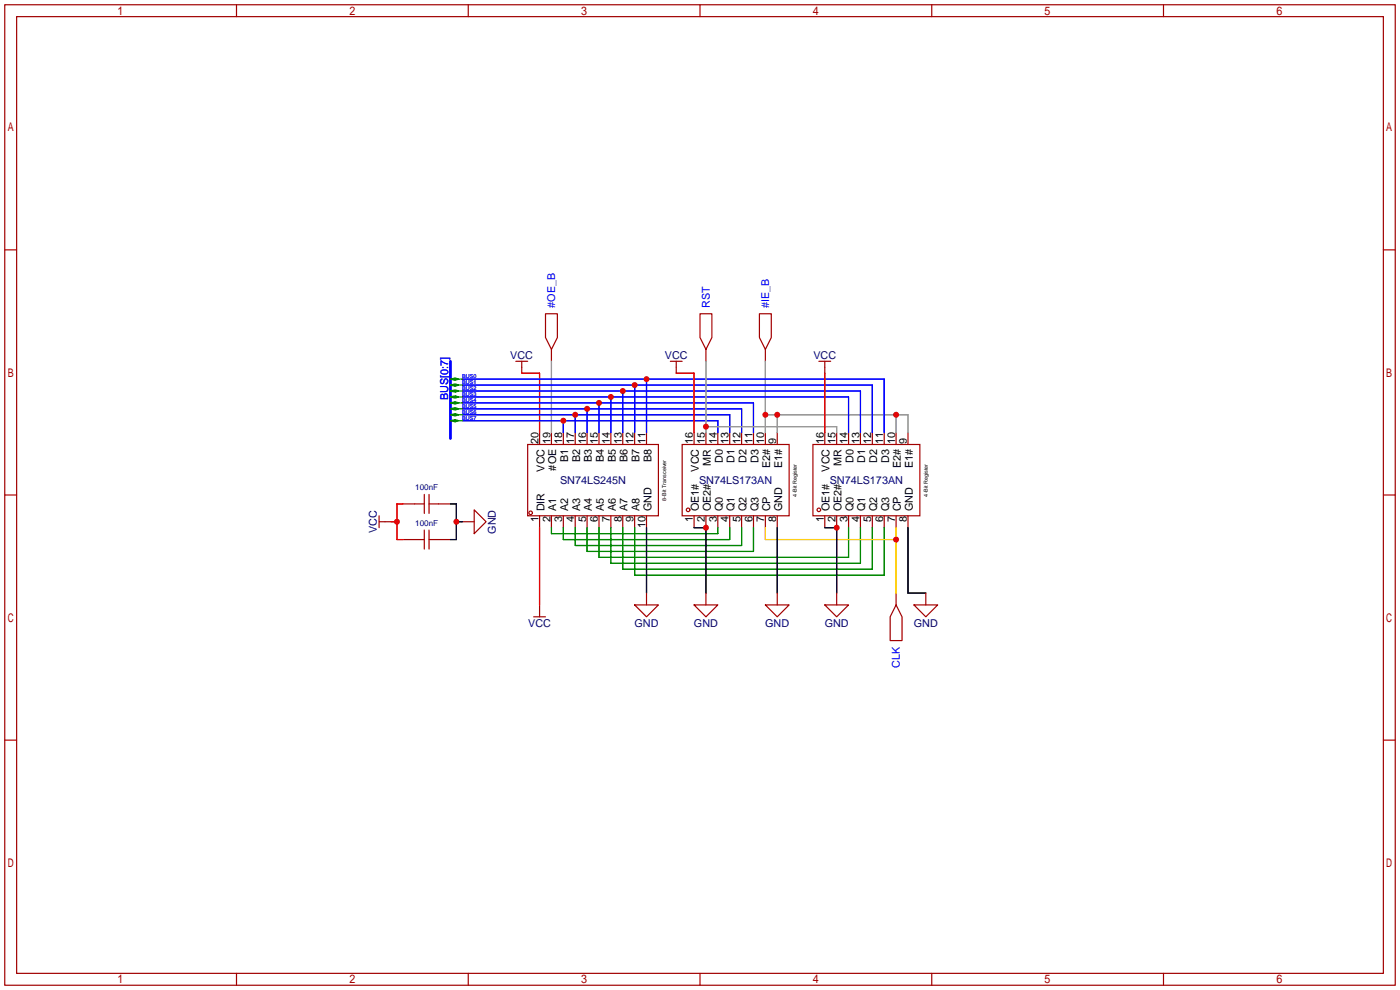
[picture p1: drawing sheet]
<svg xmlns="http://www.w3.org/2000/svg" width="299mm" height="212mm" viewBox="0 0 299 212" stroke-linecap="round" stroke-linejoin="round" font-family="sans-serif">
<g fill="none" stroke="#a10000" stroke-width=".25">
<path d="M1 1h297.2v209.6h-297.2zM3.6 3.6h292.1v204.4h-292.1zM50.5 1v2.6M100.1 1v2.6M149.6 1v2.6M199.1 1v2.6M248.7 1v2.6M1 53.4h2.6M295.7 53.4h2.5M110.2 77.2h2.6M111.5 77.2v2.6M116.6 67.1h2.5v5l-1.2 2.6-1.3-2.6z"/>
<path d="M117.9 74.7v2.5M143.3 77.2h2.5M144.5 77.2v2.6M149.6 67.1h2.5v5l-1.2 2.6-1.3-2.6zM150.9 74.7v2.5M162.3 67.1h2.5v5l-1.2 2.6-1.3-2.6zM163.6 74.7v2.5M175 77.2h2.5M176.3 77.2v2.6M112.8 95h27.9v15.2h-27.9zM115.3 92.5v2.5M117.9 92.5v2.5"/>
<path d="M120.4 92.5v2.5M122.9 92.5v2.5M125.5 92.5v2.5M128 92.5v2.5M130.6 92.5v2.5M133.1 92.5v2.5M135.6 92.5v2.5M138.2 92.5v2.5M145.8 95h22.9v15.2h-22.9zM148.3 92.5v2.5M150.9 92.5v2.5M153.4 92.5v2.5"/>
<path d="M156 92.5v2.5M158.5 92.5v2.5M161 92.5v2.5M163.6 92.5v2.5M166.1 92.5v2.5M173.7 95h22.9v15.2h-22.9zM176.3 92.5v2.5M178.8 92.5v2.5M181.4 92.5v2.5M183.9 92.5v2.5M186.4 92.5v2.5M189 92.5v2.5"/>
<path d="M191.5 92.5v2.5M194.1 92.5v2.5M1 105.8h2.6M81 111.5h2.6M81 110.2v2.6M86.1 107.7h4.6M86.1 115.3h4.6M90.7 105.7v4M90.7 113.3v4M91.7 107.7h4.6M91.7 105.7v4M91.7 113.3v4"/>
<path d="M91.7 115.3h4.6M98.8 111.5h2.5M101.3 109l2.6 2.5-2.6 2.5zM115.3 110.2v2.6M117.9 110.2v2.6M120.4 110.2v2.6M122.9 110.2v2.6M125.5 110.2v2.6M128 110.2v2.6M130.6 110.2v2.6M133.1 110.2v2.6M135.6 110.2v2.6"/>
<path d="M138.2 110.2v2.6M148.3 110.2v2.6M150.9 110.2v2.6M153.4 110.2v2.6M156 110.2v2.6M158.5 110.2v2.6M161 110.2v2.6M163.6 110.2v2.6M166.1 110.2v2.6M176.3 110.2v2.6M178.8 110.2v2.6M181.4 110.2v2.6"/>
<path d="M183.9 110.2v2.6M186.4 110.2v2.6M189 110.2v2.6M191.5 110.2v2.6M194.1 110.2v2.6M295.7 105.8h2.5M114 131.8h2.6M115.3 129.3v2.5M135.6 129.3h5.1l-2.5 2.5zM138.2 126.7v2.6M148.3 129.3h5.1l-2.5 2.5zM150.9 126.7v2.6"/>
<path d="M163.6 129.3h5.1l-2.6 2.5zM166.1 126.7v2.6M176.3 129.3h5.1l-2.6 2.5zM178.8 126.7v2.6M191.5 129.3l1.3 2.5v5.1h-2.6v-5.1zM191.5 126.7v2.6M195.3 129.3h5.1l-2.5 2.5zM197.9 126.7v2.6M1 158.2h2.6M295.7 158.2h2.5M50.5 208v2.6M100.1 208v2.6"/>
<path d="M149.6 208v2.6M199.1 208v2.6M248.7 208v2.6"/>
<circle cx="113.4" cy="109.6" r=".38"/>
<circle cx="147.1" cy="109" r=".38"/>
<circle cx="175" cy="109" r=".38"/>
</g>
<path d="M117.9 77.2v15.3M150.9 77.2v15.3M163.6 77.2v15.3M150.9 91.2h27.9v1.3M163.6 88.6h30.5v3.9M166.1 88.6v3.9M191.5 88.6v3.9" fill="none" stroke="#999" stroke-width=".25"/>
<path d="M111.5 79.8h3.8v12.7M144.5 79.8h3.8v12.7M176.3 79.8v12.7M83.6 111.5h1.2M86.1 107.7h-1.3v7.6h1.3M115.3 112.8v16.5" fill="none" stroke="#f00" stroke-width=".25"/>
<g fill="none" stroke="#00f" stroke-width=".25">
<path d="M98.8 86.1h62.2v6.4M98.8 87.4h59.7v5.1M98.8 88.6h57.2v3.9M98.8 89.9h54.6v2.6M98.8 84.8h82.6v7.7M98.8 83.6h85.1v8.9M98.8 82.3h87.6v10.2M98.8 81h90.2v11.5M120.4 89.9v2.6M122.9 88.6v3.9M125.5 87.4v5.1M128 86.1v6.4"/>
<path d="M130.6 84.8v7.7M133.1 83.6v8.9M135.6 82.3v10.2M138.2 81v11.5"/>
</g>
<g fill="none" stroke="#008700" stroke-width=".25">
<path d="M98 81h.8M98 82.3h.8M98 83.6h.8M98 84.8h.8M98 86.1h.8M98 87.4h.8M98 88.6h.8M98 89.9h.8M117.9 112.8v1.2h35.5v-1.2M120.4 112.8v2.5h35.6v-2.5M122.9 112.8v3.8h35.6v-3.8M125.5 112.8v5.1h35.5v-5.1"/>
<path d="M128 112.8v6.3h53.4v-6.3M130.6 112.8v7.6h53.3v-7.6M133.1 112.8v8.9h53.3v-8.9M135.6 112.8v10.1h53.4v-10.1"/>
</g>
<path d="M163.6 112.8v2.5h27.9M191.5 112.8v13.9" fill="none" stroke="#fc0" stroke-width=".25"/>
<path d="M96.3 107.7h1.2v7.6h-1.2M97.5 111.5h1.3M138.2 112.8v13.9M148.3 112.8h2.6v13.9M166.1 112.8v13.9M176.3 112.8h2.5v13.9M194.1 112.8v13.9h3.8" fill="none" stroke="#000" stroke-width=".25"/>
<path d="M96.3 77.2v16.5" fill="none" stroke="#00f" stroke-width=".51"/>
<g fill="#008700" stroke="#008700" stroke-width=".25">
<path d="M96.3 81l1-.2 .7 .2-.7 .3z"/>
<path d="M96.3 82.3l1-.3 .7 .3-.7 .2z"/>
<path d="M96.3 83.6l1-.3 .7 .3-.7 .2z"/>
<path d="M96.3 84.8l1-.2 .7 .2-.7 .3z"/>
<path d="M96.3 86.1l1-.2 .7 .2-.7 .3z"/>
<path d="M96.3 87.4l1-.3 .7 .3-.7 .2z"/>
<path d="M96.3 88.6l1-.2 .7 .2-.7 .3z"/>
<path d="M96.3 89.9l1-.2 .7 .2-.7 .3z"/>
</g>
<g fill="#c00">
<circle cx="166.1" cy="88.6" r=".63"/>
<circle cx="191.5" cy="88.6" r=".63"/>
<circle cx="163.6" cy="88.6" r=".63"/>
<circle cx="128" cy="86.1" r=".63"/>
<circle cx="125.5" cy="87.4" r=".63"/>
<circle cx="122.9" cy="88.6" r=".63"/>
<circle cx="120.4" cy="89.9" r=".63"/>
<circle cx="130.6" cy="84.8" r=".63"/>
<circle cx="133.1" cy="83.6" r=".63"/>
<circle cx="135.6" cy="82.3" r=".63"/>
<circle cx="138.2" cy="81" r=".63"/>
<circle cx="191.5" cy="115.3" r=".63"/>
<circle cx="150.9" cy="91.2" r=".63"/>
<circle cx="178.8" cy="112.8" r=".63"/>
<circle cx="150.9" cy="112.8" r=".63"/>
<circle cx="84.8" cy="111.5" r=".63"/>
<circle cx="97.5" cy="111.5" r=".63"/>
</g>
<g font-size="2.3" fill="#00f">
<text x="118.7" y="65.8" transform="rotate(-90 118.7 65.8)">#OE_B</text>
<text x="151.7" y="65.8" transform="rotate(-90 151.7 65.8)">RST</text>
<text x="164.4" y="65.8" transform="rotate(-90 164.4 65.8)">#IE_B</text>
<text x="95.8" y="85.5" transform="rotate(-90 95.8 85.5)">BUS[0:7]</text>
<text x="192.3" y="142.7" transform="rotate(-90 192.3 142.7)">CLK</text>
</g>
<g font-size="2.3" fill="#000080">
<text x="109.1" y="76.8">VCC</text>
<text x="142.1" y="76.8">VCC</text>
<text x="173.8" y="76.8">VCC</text>
<text x="119.7" y="103.4">SN74LS245N</text>
<text x="149.4" y="103.4">SN74LS173AN</text>
<text x="177.3" y="103.4">SN74LS173AN</text>
<text x="80.6" y="113.9" transform="rotate(-90 80.6 113.9)">VCC</text>
<text x="106" y="114.1" transform="rotate(-90 106 114.1)">GND</text>
<text x="112.9" y="133.9">VCC</text>
<text x="135.6" y="133.9">GND</text>
<text x="148.3" y="133.9">GND</text>
<text x="163.6" y="133.9">GND</text>
<text x="176.3" y="133.9">GND</text>
<text x="195.3" y="133.9">GND</text>
</g>
<g font-size="2.3">
<text x="115.1" y="94.9" transform="rotate(-90 115.1 94.9)">20</text>
<text x="117.6" y="94.9" transform="rotate(-90 117.6 94.9)">19</text>
<text x="120.2" y="94.9" transform="rotate(-90 120.2 94.9)">18</text>
<text x="122.7" y="94.9" transform="rotate(-90 122.7 94.9)">17</text>
<text x="125.2" y="94.9" transform="rotate(-90 125.2 94.9)">16</text>
<text x="127.8" y="94.9" transform="rotate(-90 127.8 94.9)">15</text>
<text x="130.3" y="94.9" transform="rotate(-90 130.3 94.9)">14</text>
<text x="132.9" y="94.9" transform="rotate(-90 132.9 94.9)">13</text>
<text x="135.4" y="94.9" transform="rotate(-90 135.4 94.9)">12</text>
<text x="137.9" y="94.9" transform="rotate(-90 137.9 94.9)">11</text>
<text x="148.1" y="94.9" transform="rotate(-90 148.1 94.9)">16</text>
<text x="150.6" y="94.9" transform="rotate(-90 150.6 94.9)">15</text>
<text x="153.2" y="94.9" transform="rotate(-90 153.2 94.9)">14</text>
<text x="155.7" y="94.9" transform="rotate(-90 155.7 94.9)">13</text>
<text x="158.3" y="94.9" transform="rotate(-90 158.3 94.9)">12</text>
<text x="160.8" y="94.9" transform="rotate(-90 160.8 94.9)">11</text>
<text x="163.3" y="94.9" transform="rotate(-90 163.3 94.9)">10</text>
<text x="165.9" y="94.9" transform="rotate(-90 165.9 94.9)">9</text>
<text x="176" y="94.9" transform="rotate(-90 176 94.9)">16</text>
<text x="178.6" y="94.9" transform="rotate(-90 178.6 94.9)">15</text>
<text x="181.1" y="94.9" transform="rotate(-90 181.1 94.9)">14</text>
<text x="183.7" y="94.9" transform="rotate(-90 183.7 94.9)">13</text>
<text x="186.2" y="94.9" transform="rotate(-90 186.2 94.9)">12</text>
<text x="188.7" y="94.9" transform="rotate(-90 188.7 94.9)">11</text>
<text x="191.3" y="94.9" transform="rotate(-90 191.3 94.9)">10</text>
<text x="193.8" y="94.9" transform="rotate(-90 193.8 94.9)">9</text>
<text x="116.4" y="100.8" transform="rotate(-90 116.4 100.8)">VCC</text>
<text x="118.9" y="100.6" transform="rotate(-90 118.9 100.6)">#OE</text>
<text x="121.4" y="98.8" transform="rotate(-90 121.4 98.8)">B1</text>
<text x="124" y="98.8" transform="rotate(-90 124 98.8)">B2</text>
<text x="126.5" y="98.8" transform="rotate(-90 126.5 98.8)">B3</text>
<text x="129.1" y="98.8" transform="rotate(-90 129.1 98.8)">B4</text>
<text x="131.6" y="98.8" transform="rotate(-90 131.6 98.8)">B5</text>
<text x="134.1" y="98.8" transform="rotate(-90 134.1 98.8)">B6</text>
<text x="136.7" y="98.8" transform="rotate(-90 136.7 98.8)">B7</text>
<text x="139.2" y="98.8" transform="rotate(-90 139.2 98.8)">B8</text>
<text x="149.4" y="100.8" transform="rotate(-90 149.4 100.8)">VCC</text>
<text x="151.9" y="99.5" transform="rotate(-90 151.9 99.5)">MR</text>
<text x="154.5" y="98.9" transform="rotate(-90 154.5 98.9)">D0</text>
<text x="157" y="98.9" transform="rotate(-90 157 98.9)">D1</text>
<text x="159.5" y="98.9" transform="rotate(-90 159.5 98.9)">D2</text>
<text x="162.1" y="98.9" transform="rotate(-90 162.1 98.9)">D3</text>
<text x="164.6" y="100" transform="rotate(-90 164.6 100)">E2#</text>
<text x="167.2" y="100" transform="rotate(-90 167.2 100)">E1#</text>
<text x="177.3" y="100.8" transform="rotate(-90 177.3 100.8)">VCC</text>
<text x="179.9" y="99.5" transform="rotate(-90 179.9 99.5)">MR</text>
<text x="182.4" y="98.9" transform="rotate(-90 182.4 98.9)">D0</text>
<text x="184.9" y="98.9" transform="rotate(-90 184.9 98.9)">D1</text>
<text x="187.5" y="98.9" transform="rotate(-90 187.5 98.9)">D2</text>
<text x="190" y="98.9" transform="rotate(-90 190 98.9)">D3</text>
<text x="192.6" y="100" transform="rotate(-90 192.6 100)">E2#</text>
<text x="195.1" y="100" transform="rotate(-90 195.1 100)">E1#</text>
<text x="115.1" y="111.6" transform="rotate(-90 115.1 111.6)">1</text>
<text x="116.4" y="109.3" transform="rotate(-90 116.4 109.3)">DIR</text>
<text x="117.6" y="111.6" transform="rotate(-90 117.6 111.6)">2</text>
<text x="118.9" y="109.3" transform="rotate(-90 118.9 109.3)">A1</text>
<text x="120.2" y="111.6" transform="rotate(-90 120.2 111.6)">3</text>
<text x="121.4" y="109.3" transform="rotate(-90 121.4 109.3)">A2</text>
<text x="122.7" y="111.6" transform="rotate(-90 122.7 111.6)">4</text>
<text x="124" y="109.3" transform="rotate(-90 124 109.3)">A3</text>
<text x="125.2" y="111.6" transform="rotate(-90 125.2 111.6)">5</text>
<text x="126.5" y="109.3" transform="rotate(-90 126.5 109.3)">A4</text>
<text x="127.8" y="111.6" transform="rotate(-90 127.8 111.6)">6</text>
<text x="129.1" y="109.3" transform="rotate(-90 129.1 109.3)">A5</text>
<text x="130.3" y="111.6" transform="rotate(-90 130.3 111.6)">7</text>
<text x="131.6" y="109.3" transform="rotate(-90 131.6 109.3)">A6</text>
<text x="132.9" y="111.6" transform="rotate(-90 132.9 111.6)">8</text>
<text x="134.1" y="109.3" transform="rotate(-90 134.1 109.3)">A7</text>
<text x="135.4" y="111.6" transform="rotate(-90 135.4 111.6)">9</text>
<text x="136.7" y="109.3" transform="rotate(-90 136.7 109.3)">A8</text>
<text x="137.9" y="112.9" transform="rotate(-90 137.9 112.9)">10</text>
<text x="139.2" y="109.3" transform="rotate(-90 139.2 109.3)">GND</text>
<text x="148.1" y="111.6" transform="rotate(-90 148.1 111.6)">1</text>
<text x="149.4" y="109.3" transform="rotate(-90 149.4 109.3)">OE1#</text>
<text x="150.6" y="111.6" transform="rotate(-90 150.6 111.6)">2</text>
<text x="151.9" y="109.3" transform="rotate(-90 151.9 109.3)">OE2#</text>
<text x="153.2" y="111.6" transform="rotate(-90 153.2 111.6)">3</text>
<text x="154.5" y="109.3" transform="rotate(-90 154.5 109.3)">Q0</text>
<text x="155.7" y="111.6" transform="rotate(-90 155.7 111.6)">4</text>
<text x="157" y="109.3" transform="rotate(-90 157 109.3)">Q1</text>
<text x="158.3" y="111.6" transform="rotate(-90 158.3 111.6)">5</text>
<text x="159.5" y="109.3" transform="rotate(-90 159.5 109.3)">Q2</text>
<text x="160.8" y="111.6" transform="rotate(-90 160.8 111.6)">6</text>
<text x="162.1" y="109.3" transform="rotate(-90 162.1 109.3)">Q3</text>
<text x="163.3" y="111.6" transform="rotate(-90 163.3 111.6)">7</text>
<text x="164.6" y="109.3" transform="rotate(-90 164.6 109.3)">CP</text>
<text x="165.9" y="111.6" transform="rotate(-90 165.9 111.6)">8</text>
<text x="167.2" y="109.3" transform="rotate(-90 167.2 109.3)">GND</text>
<text x="176" y="111.6" transform="rotate(-90 176 111.6)">1</text>
<text x="177.3" y="109.3" transform="rotate(-90 177.3 109.3)">OE1#</text>
<text x="178.6" y="111.6" transform="rotate(-90 178.6 111.6)">2</text>
<text x="179.9" y="109.3" transform="rotate(-90 179.9 109.3)">OE2#</text>
<text x="181.1" y="111.6" transform="rotate(-90 181.1 111.6)">3</text>
<text x="182.4" y="109.3" transform="rotate(-90 182.4 109.3)">Q0</text>
<text x="183.7" y="111.6" transform="rotate(-90 183.7 111.6)">4</text>
<text x="184.9" y="109.3" transform="rotate(-90 184.9 109.3)">Q1</text>
<text x="186.2" y="111.6" transform="rotate(-90 186.2 111.6)">5</text>
<text x="187.5" y="109.3" transform="rotate(-90 187.5 109.3)">Q2</text>
<text x="188.7" y="111.6" transform="rotate(-90 188.7 111.6)">6</text>
<text x="190" y="109.3" transform="rotate(-90 190 109.3)">Q3</text>
<text x="191.3" y="111.6" transform="rotate(-90 191.3 111.6)">7</text>
<text x="192.6" y="109.3" transform="rotate(-90 192.6 109.3)">CP</text>
<text x="193.8" y="111.6" transform="rotate(-90 193.8 111.6)">8</text>
<text x="195.1" y="109.3" transform="rotate(-90 195.1 109.3)">GND</text>
</g>
<g font-size="1.7" fill="#000080">
<text x="88.7" y="104.8">100nF</text>
<text x="88.7" y="112.4">100nF</text>
</g>
<g font-size="1.2" fill="#00f">
<text x="98.8" y="83.3">BUS2</text>
<text x="98.8" y="82.1">BUS1</text>
<text x="98.8" y="80.8">BUS0</text>
<text x="98.8" y="85.9">BUS4</text>
<text x="98.8" y="87.1">BUS5</text>
<text x="98.8" y="88.4">BUS6</text>
<text x="98.8" y="89.7">BUS7</text>
<text x="98.8" y="84.6">BUS3</text>
</g>
<g font-size="1.2">
<text x="142.4" y="107" transform="rotate(-90 142.4 107)">8-Bit Transceiver</text>
<text x="170.3" y="106.1" transform="rotate(-90 170.3 106.1)">4-Bit Register</text>
<text x="198.3" y="106.1" transform="rotate(-90 198.3 106.1)">4-Bit Register</text>
</g>
</svg>
